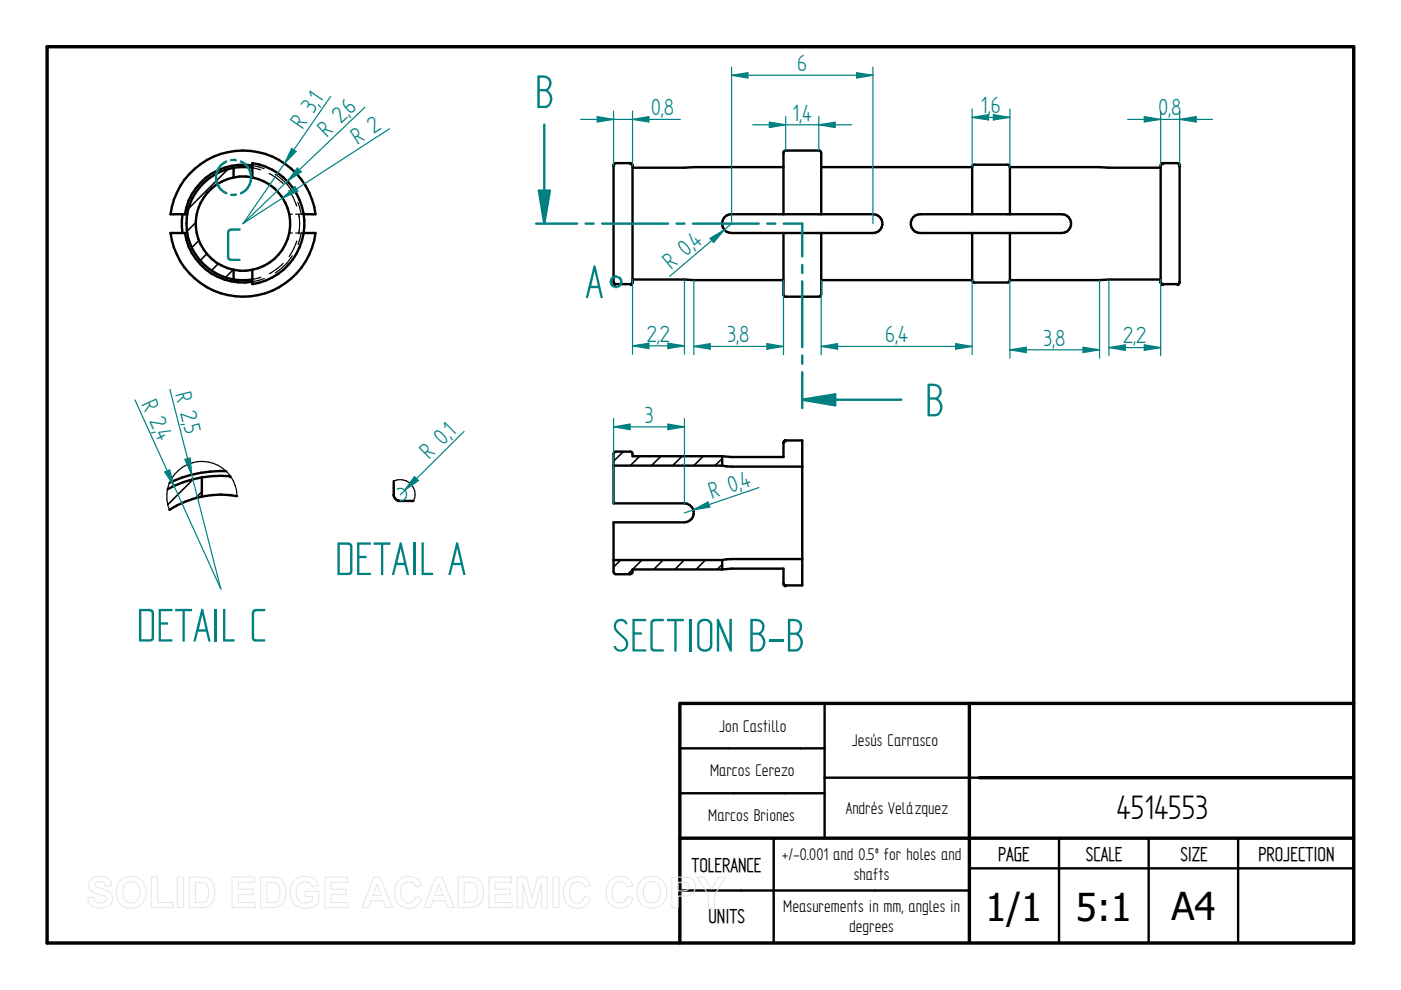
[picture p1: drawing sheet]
<svg xmlns="http://www.w3.org/2000/svg" width="297mm" height="210mm" viewBox="0 0 297 210" stroke-linecap="round" stroke-linejoin="round" font-family="sans-serif">
<path d="M10 9.9h277v190h-277zM205.5 149.1v50.5M287 149.1h-142.9v50.8M144.1 177.7h142.9M207.6 164.9h79.4" fill="none" stroke="#000" stroke-width=".72"/>
<g fill="none" stroke="#000" stroke-width=".51">
<path d="M130.1 35.1v24.6M130.1 34.8v.2M130.3 34.7l-.1 .1M130.6 34.6l-.3 .1M130.6 34.6h3M133.7 34.6l.3 .2M134.1 34.9v.2M134.1 35.1v24.6M166.1 35.4l-32 .2M174.1 35.4h32M206.1 35.4v10M206.1 35.4l.2-.4 .3-.1h7l.3 .1 .2 .4"/>
<path d="M214.1 35.4v10M214.1 35.4h19M233.1 35.4l2 .2h11M246.2 34.8l-.1 .3v24.6M246.4 34.6l-.2 .1M246.5 34.6h.1M246.6 34.6h3M249.6 34.6l.3 .1M249.9 34.7l.2 .3M250.1 35.1v24.7l-.2 .3M130.1 59.8l.1 .2M134.1 59.8l-.3 .4"/>
<path d="M134.1 59.3l32 .1M153.6 46.1l.4-.4 1.1-.3h30a1.99 1.99 0 0 1 2 2 1.99 1.99 0 0 1-2 2h-30a2 2 0 0 1-1.8-1.2 2 2 0 0 1 .3-2.1zM166.1 45.4l.1-13.2 .4-.3h7l.3 .1 .2 .4v13M174.1 49.4v13l-.2 .5h-.3h-7l-.4-.2-.1-13.3M174.1 59.4h32M193.6 46.1l.4-.4 1.1-.3h30a1.99 1.99 0 0 1 2 2 1.99 1.99 0 0 1-2 2h-30a2 2 0 0 1-1.8-1.2 2 2 0 0 1 .3-2.1zM206.1 59.4l.2 .5h.3h7h.3l.2-.5M206.1 49.4v10M214.1 49.4v10M214.1 59.4h19M246.1 59.3h-11l-2 .1M246.1 59.8l.1 .3"/>
<path d="M130.2 60.1l.1 .1M130.4 60.2h3.3M246.3 60.2h.1M246.4 60.2h.1M246.6 60.2h3M249.9 60.2h-.2M144.1 158.7h30.7M174.8 149.1v28.6M144.1 168.2h30.7M164 177.7v22.2M207.6 164.9h-32.8M224.5 177.7v22.2"/>
<path d="M243.5 177.7v22.2M262.5 177.7v22.2M144.1 188.8h61.4M205.5 184.1h81.5"/>
</g>
<g fill="#000">
<circle cx="130.1" cy="35.1" r=".25"/>
<circle cx="130.3" cy="34.7" r=".25"/>
<circle cx="133.6" cy="34.6" r=".25"/>
<circle cx="134" cy="34.8" r=".25"/>
<circle cx="134.1" cy="35.1" r=".25"/>
<circle cx="246.2" cy="34.7" r=".25"/>
<circle cx="246.6" cy="34.6" r=".25"/>
<circle cx="249.9" cy="34.7" r=".25"/>
<circle cx="250.1" cy="35.1" r=".25"/>
<circle cx="134.1" cy="59.7" r=".25"/>
<circle cx="134.1" cy="59.8" r=".25"/>
<circle cx="246.1" cy="59.7" r=".25"/>
<circle cx="246.1" cy="59.8" r=".25"/>
<circle cx="130.2" cy="60.1" r=".25"/>
<circle cx="130.3" cy="60.2" r=".25"/>
<circle cx="130.4" cy="60.2" r=".25"/>
<circle cx="133.8" cy="60.2" r=".25"/>
<circle cx="246.2" cy="60.1" r=".25"/>
<circle cx="246.4" cy="60.2" r=".25"/>
<circle cx="246.5" cy="60.2" r=".25"/>
<circle cx="249.6" cy="60.2" r=".25"/>
<circle cx="249.7" cy="60.2" r=".25"/>
<circle cx="249.9" cy="60.2" r=".25"/>
</g>
<path d="M166.6 24.7v7.2M173.6 26.5l3.5-.6v1.2zM173.6 24.7v7.2" fill="none" stroke="#008080" stroke-width=".25"/>
<path d="M173.6 26.5l3.5-.6v1.2z" fill="#008080"/>
<path d="M163.1 25.9l3.5 .6-3.5 .6z" fill="none" stroke="#008080" stroke-width=".25"/>
<path d="M163.1 25.9l3.5 .6-3.5 .6z" fill="#008080"/>
<path d="M159.6 26.5h21M134.1 59.3v15.8M145.1 59.3v15.8M141.6 72.8l3.5 .5-3.5 .6z" fill="none" stroke="#008080" stroke-width=".25"/>
<path d="M141.6 72.8l3.5 .5-3.5 .6z" fill="#008080"/>
<path d="M134.1 73.3l3.5-.5v1.1z" fill="none" stroke="#008080" stroke-width=".25"/>
<path d="M134.1 73.3l3.5-.5v1.1z" fill="#008080"/>
<path d="M147.1 59.4v15.8M166.1 59.4v15.8M134.1 73.3h11M147.1 73.4l3.5-.5v1.1z" fill="none" stroke="#008080" stroke-width=".25"/>
<path d="M147.1 73.4l3.5-.5v1.1z" fill="#008080"/>
<path d="M162.6 72.9l3.5 .5-3.5 .6z" fill="none" stroke="#008080" stroke-width=".25"/>
<path d="M162.6 72.9l3.5 .5-3.5 .6z" fill="#008080"/>
<path d="M174.1 59.4v15.8M206.1 59.4v15.8M147.1 73.4h19M174.1 73.4l3.5-.5v1.1z" fill="none" stroke="#008080" stroke-width=".25"/>
<path d="M174.1 73.4l3.5-.5v1.1z" fill="#008080"/>
<path d="M202.6 72.9l3.5 .5-3.5 .6z" fill="none" stroke="#008080" stroke-width=".25"/>
<path d="M202.6 72.9l3.5 .5-3.5 .6z" fill="#008080"/>
<path d="M214.1 59.4v16.5M233.1 59.4v16.5M174.1 73.4h32M214.1 74.2l3.5-.6v1.2z" fill="none" stroke="#008080" stroke-width=".25"/>
<path d="M214.1 74.2l3.5-.6v1.2z" fill="#008080"/>
<path d="M229.6 73.6l3.5 .6-3.5 .6z" fill="none" stroke="#008080" stroke-width=".25"/>
<path d="M229.6 73.6l3.5 .6-3.5 .6z" fill="#008080"/>
<path d="M235.1 59.3v16.1M246.1 59.3v16.1M214.1 74.2h19M235.1 73.7l3.5-.6v1.2z" fill="none" stroke="#008080" stroke-width=".25"/>
<path d="M235.1 73.7l3.5-.6v1.2z" fill="#008080"/>
<path d="M242.6 73.1l3.5 .6-3.5 .6z" fill="none" stroke="#008080" stroke-width=".25"/>
<path d="M242.6 73.1l3.5 .6-3.5 .6z" fill="#008080"/>
<path d="M150.5 50.5l3.1-1.8-2.3 2.7zM155.1 47.4l-13.1 11.2M235.1 73.7h11" fill="none" stroke="#008080" stroke-width=".25"/>
<path d="M150.5 50.5l3.1-1.8-2.3 2.7z" fill="#008080"/>
<path d="M155.1 16l3.5-.6v1.2zM155.1 14.2v33.2M185.1 14.2v33.2" fill="none" stroke="#008080" stroke-width=".25"/>
<path d="M155.1 16l3.5-.6v1.2z" fill="#008080"/>
<path d="M181.6 15.4l3.5 .6-3.5 .6z" fill="none" stroke="#008080" stroke-width=".25"/>
<path d="M181.6 15.4l3.5 .6-3.5 .6z" fill="#008080"/>
<path d="M155.1 16h30M126.6 24.7l3.5 .6-3.5 .6zM130.1 23.5v11.6M134.1 23.5v11.6" fill="none" stroke="#008080" stroke-width=".25"/>
<path d="M126.6 24.7l3.5 .6-3.5 .6z" fill="#008080"/>
<path d="M134.1 25.3l3.5-.6v1.2z" fill="none" stroke="#008080" stroke-width=".25"/>
<path d="M134.1 25.3l3.5-.6v1.2z" fill="#008080"/>
<path d="M123.1 25.3h21.1M206.1 24.9l3.5-.6v1.1zM206.1 23.1v12.3M214.1 23.1v12.3" fill="none" stroke="#008080" stroke-width=".25"/>
<path d="M206.1 24.9l3.5-.6v1.1z" fill="#008080"/>
<path d="M210.6 24.3l3.5 .6-3.5 .5z" fill="none" stroke="#008080" stroke-width=".25"/>
<path d="M210.6 24.3l3.5 .6-3.5 .5z" fill="#008080"/>
<path d="M206.1 24.9h8M242.6 24.7l3.5 .6-3.5 .6zM246.1 23.5v11.6M250.1 23.5v11.6" fill="none" stroke="#008080" stroke-width=".25"/>
<path d="M242.6 24.7l3.5 .6-3.5 .6z" fill="#008080"/>
<path d="M250.1 25.3l3.5-.6v1.2z" fill="none" stroke="#008080" stroke-width=".25"/>
<path d="M250.1 25.3l3.5-.6v1.2z" fill="#008080"/>
<path d="M61.8 31.5l1 .6-2.5 2.6zM70.1 20.4l-18.6 27M239.1 25.3h18" fill="none" stroke="#008080" stroke-width=".25"/>
<path d="M48.3 35.9l-8.3 8.3M41.5 47.2l-1.9 1.9M42.2 51l-1.5 1.5M43.9 53.8l-1.4 1.4M46.3 55.9l-1.5 1.5M49.4 57.2l-1.6 1.6" fill="none" stroke="#000" stroke-width=".34"/>
<g fill="none" stroke="#000" stroke-width=".51">
<path d="M49.5 37.6a10 10 0 0 0-8 9.8 10 10 0 0 0 8 9.8M49.5 35.6v2M49.5 35.6a12 12 0 0 0-10 11.8 12 12 0 0 0 10 11.9M53.5 35.6l-1.3-.2-2.7 .2M53.5 37.6v-3a13 13 0 0 1 11 12.8 13 13 0 0 1-11 12.8v-3M53.5 37.6a10 10 0 0 1 8 9.8 10 10 0 0 1-8 9.8M53.5 37.6l-1.3-.2h-1.4l-1.3 .2M53.5 35.1a12.4 12.4 0 0 0-14.3 10.3M38.7 45.4l-.1 1.3 .1 2.7M39.2 49.4a12.4 12.4 0 0 0 14.3 10.3M39.7 49.4h-3.6a15.5 15.5 0 0 0 15.4 13.5 15.5 15.5 0 0 0 15.4-13.5h-2.5M39.7 45.4h-3.6a15.5 15.5 0 0 1 15.4-13.5 15.5 15.5 0 0 1 15.4 13.5h-2.5"/>
<path d="M49.5 57.2v2.1M49.5 57.2l1.3 .2h1.4l1.3-.2M53.5 59.3l-2.7 .1-1.3-.1"/>
</g>
<g fill="none" stroke="#000" stroke-width=".25">
<path d="M49.5 35.6h.2M50.2 35.5h-.2M53.3 35.6h.1M53.4 35.6l1.9 .4M53.5 35.1l2.5 .7M57.1 36.8l1.5 1 1.4 1.1M58.3 37a12 12 0 0 1 3.7 3.6M39.6 45.8v.3M39.7 49.1h.1M39.7 49.3v.1M39.7 45.4v.2M49.5 59.3h.1"/>
<path d="M49.8 59.3h.1M53.1 59.3l-.2 .1M55.3 58.8l-2 .5M56 59.1l-2.5 .6M60 55.8l-1.4 1.3-1.5 .9M61.3 40.4a10.5 10.5 0 0 1 1.6 3.3M61.3 49.4h.7M61.3 45.4h.7M62 54.2a10.7 10.7 0 0 1-3.6 3.7M62.7 49.4h.8M62.7 45.4h.8M62.9 51.1l-.7 1.7-.9 1.6"/>
<path d="M63.2 42.9l.7 2.5M63.4 49.4h.1M63.4 45.6a10.1 10.1 0 0 1 0 3.6v-.1M63.4 45.4v.2M63.4 45.9l.1 .2M63.7 49.4h.3M63.8 45.4h.2M63.9 49.4l-.7 2.5M64.2 49.4h.2M64.3 45.4h.1"/>
</g>
<path d="M61.8 31.5l1 .6-2.5 2.6z" fill="#008080"/>
<path d="M63.1 35.6l.8 .8-3 2zM77.4 22.7l-25.9 24.7" fill="none" stroke="#008080" stroke-width=".25"/>
<path d="M63.1 35.6l.8 .8-3 2z" fill="#008080"/>
<path d="M82.6 27.3l-31.1 20.1M59.9 42l2.6-2.4 .7 1z" fill="none" stroke="#008080" stroke-width=".25"/>
<path d="M59.9 42l2.6-2.4 .7 1z" fill="#008080"/>
<path d="M130.1 58.8a1.11 1.11 0 0 0-.6 1 1.11 1.11 0 0 0 .6 .9M130.5 58.7h.2M131.1 58.8a1.08 1.08 0 0 1 .6 .9 1.08 1.08 0 0 1-.6 1M130.5 60.8h.3" fill="none" stroke="#008080" stroke-width=".51"/>
<path d="M83.5 104.9a1.39 1.39 0 0 0 1.2 1.3h3M83.5 102v2.8" fill="none" stroke="#000" stroke-width=".51"/>
<circle cx="83.5" cy="104.9" r=".25" fill="#000"/>
<path d="M83.5 102a3.1 3.1 0 0 1 3.6 .6 3.1 3.1 0 0 1 .6 3.6" fill="none" stroke="#000" stroke-width=".25"/>
<path d="M98.4 91.5l-13.5 13.4M84.2 103.7a1.33 1.33 0 0 1 1.9 .8 1.33 1.33 0 0 1-1.2 1.7M87.9 101l.8 .9-2.9 2z" fill="none" stroke="#008080" stroke-width=".25"/>
<path d="M87.9 101l.8 .9-2.9 2z" fill="#008080"/>
<path d="M48 34.2a3.7 3.7 0 0 0-2.2 3.4 3.7 3.7 0 0 0 2.2 3.4M50 34h-1M51.1 34.2a3.7 3.7 0 0 1 2.2 3.4 3.7 3.7 0 0 1-2.2 3.4M50 41.3h-1" fill="none" stroke="#008080" stroke-width=".51"/>
<path d="M41 101.6l-5.4 5.4M42.8 104.3l-1.4 1.3" fill="none" stroke="#000" stroke-width=".34"/>
<path d="M48 99.9a25 25 0 0 0-12 2.5M42.8 101.2v4.1M42.8 105.3a19.9 19.9 0 0 0-6.9 2.8M42.8 101.2a22.7 22.7 0 0 0-7.2 2.5M48.8 101h-4l-2 .2M50.2 105.2a18.5 18.5 0 0 0-7.4 .1" fill="none" stroke="#000" stroke-width=".51"/>
<circle cx="48.8" cy="101" r=".25" fill="#000"/>
<path d="M43.2 101.2h-.4M44.1 101l-.4 .1M50.2 105.2a7.5 7.5 0 0 0-8.9-7.2 7.5 7.5 0 0 0-5.4 10.1" fill="none" stroke="#000" stroke-width=".25"/>
<path d="M28.6 84.8l18.2 40.1M34.9 100.1l1.1-.5 .9 3.4z" fill="none" stroke="#008080" stroke-width=".25"/>
<path d="M34.9 100.1l1.1-.5 .9 3.4z" fill="#008080"/>
<path d="M36 82.5l10.8 42.4M39.2 97.4l1.1-.3 .3 3.6z" fill="none" stroke="#008080" stroke-width=".25"/>
<path d="M39.2 97.4l1.1-.3 .3 3.6z" fill="#008080"/>
<path d="M115.4 26.4v21h7M124.2 47.4h1.7M127.7 47.4h13.9M143.4 47.4h1.7M146.9 47.4h14M162.7 47.4h1.7M166.2 47.4h3.9v7M170.1 56.2v1.7M170.1 59.6v14M170.1 75.4v1.7M170.1 78.9v5.9" fill="none" stroke="#008080" stroke-width=".51"/>
<path d="M114.3 40.4h2.3l-1.2 7z" fill="#008080"/>
<path d="M114.3 40.4h2.3l-1.2 7zM170.1 84.8h21" fill="none" stroke="#008080" stroke-width=".51"/>
<path d="M170.1 84.8l7-1.2v2.3z" fill="#008080"/>
<path d="M113.7 47.4h1.7M170.1 84.8l7-1.2v2.3zM170.1 84.8v1.7" fill="none" stroke="#008080" stroke-width=".51"/>
<path d="M132.2 95.8l-2.1 2M135.6 96.7l-2 2M140.1 96.7l-2 2M144.6 96.7l-2 2M149.1 96.7l-2 2M153.1 97.2l-1.5 1.5M131.6 118.7l-1.5 1.5M136.1 118.7l-3 3.1M140.6 118.7l-2 2M145.1 118.7l-2 2M149.6 118.7l-2 2M153.1 119.7l-1 1" fill="none" stroke="#000" stroke-width=".34"/>
<g fill="none" stroke="#000" stroke-width=".51">
<path d="M130.1 98.7h23M153.1 96.7v2M153.1 96.7h-19v-.5l-.2-.4h-3.3l-.4 .2-.1 10.7h15a2.01 2.01 0 0 1 2 2 2.01 2.01 0 0 1-2 2h-15l.1 10.8 .4 .3h3l.4-.3 .1-.8h19M153.1 98.7l2 .2h15M166.1 93.8v3.1h-11l-2-.2M166.2 93.5l-.1 .3M166.3 93.5l3.8-.1v30.7h-3.5M130.1 118.7h23M153.1 118.7v2M170.1 118.5h-15l-2 .2M153.1 120.7l2-.1h11v3M166.1 123.7l.1 .1"/>
<path d="M166.2 123.9l.1 .1M166.4 124.1h.1"/>
</g>
<g fill="#000">
<circle cx="166.1" cy="93.8" r=".25"/>
<circle cx="166.3" cy="93.5" r=".25"/>
<circle cx="166.6" cy="93.4" r=".25"/>
<circle cx="166.2" cy="123.8" r=".25"/>
<circle cx="166.3" cy="124" r=".25"/>
<circle cx="166.5" cy="124.1" r=".25"/>
</g>
<path d="M147 108.1l3.1-1.7 .4 1.1zM160.9 103.4l-15.8 5.4" fill="none" stroke="#008080" stroke-width=".25"/>
<path d="M147 108.1l3.1-1.7 .4 1.1z" fill="#008080"/>
<path d="M130.1 88.7v18M141.6 89.9l3.5 .6-3.5 .6zM145.1 88.7v18" fill="none" stroke="#008080" stroke-width=".25"/>
<path d="M141.6 89.9l3.5 .6-3.5 .6z" fill="#008080"/>
<path d="M130.1 90.5l3.5-.6v1.2z" fill="none" stroke="#008080" stroke-width=".25"/>
<path d="M130.1 90.5l3.5-.6v1.2z" fill="#008080"/>
<path d="M130.1 90.5h15" fill="none" stroke="#008080" stroke-width=".25"/>
<g fill="none" stroke="#e6e6e6" stroke-width=".21">
<path d="M19.3 186.5a3.1 3.1 0 0 1 4 .2l.4 1.1-1.3 .1a1.28 1.28 0 0 0-1-1 1.28 1.28 0 0 0-1.3 .5v.4a5.6 5.6 0 0 0 2.5 .9 1.98 1.98 0 0 1 1.2 2.4 1.98 1.98 0 0 1-2.2 1.5 2.48 2.48 0 0 1-3-2.2l1.2-.2a1.44 1.44 0 0 0 1.3 1.3 1.44 1.44 0 0 0 1.5-.9 1.18 1.18 0 0 0-1.4-.9 2.36 2.36 0 0 1-2.4-2l.1-.7zM25.8 186.5a3.3 3.3 0 0 1 3.9-.1 3.3 3.3 0 0 1 1.2 3.8 3.2 3.2 0 0 1-3.8 2.3 3.2 3.2 0 0 1-2.4-3.8 3 3 0 0 1 1.1-2.2zM26.5 187.5a1.87 1.87 0 0 1 2.2-.4 1.87 1.87 0 0 1 1 2.1 1.87 1.87 0 0 1-1.8 2.3 1.87 1.87 0 0 1-1.9-2.3l.1-.8zM32.1 186h1.3v5.3h3.3v1.1h-4.6zM37.6 186h1.3v6.4h-1.3zM40.1 186h2.4a2.79 2.79 0 0 1 3 3.3 2.79 2.79 0 0 1-2.9 3.1h-2.5zM41.4 187.1a2.64 2.64 0 0 1 2.5 .5 3.3 3.3 0 0 1-.3 3.5l-.8 .2h-1.4zM49.2 186h4.8v1.1h-3.5v1.4h3.2v1.1h-3.2v1.7h3.6v1.1h-4.9zM55.2 186h2.4a2.79 2.79 0 0 1 3.1 3.3 2.79 2.79 0 0 1-3 3.1h-2.5zM56.6 187.1a2.64 2.64 0 0 1 2.4 .5 3.3 3.3 0 0 1-.3 3.5l-.8 .2h-1.3zM62.3 186.8a3.6 3.6 0 0 1 4.6-.2l.6 1.1-1.3 .3a1.8 1.8 0 0 0-2.2-1 1.8 1.8 0 0 0-1.2 2.1 2.01 2.01 0 0 0 1.1 2.2 2.01 2.01 0 0 0 2.3-.4v-.8h-1.5v-1.1h2.9v2.6a3.8 3.8 0 0 1-5.5-.3 4 4 0 0 1 .2-4.5zM68.9 186h4.8v1.1h-3.5v1.4h3.2v1.1h-3.2v1.7h3.6v1.1h-4.9z"/>
<path d="M79.2 186h1.4l2.6 6.4h-1.4l-.6-1.4h-2.5l-.6 1.4h-1.4zM79.9 187.5l.9 2.4h-1.7zM84.5 186.7a2.87 2.87 0 0 1 4.9 1l-1.3 .3a1.6 1.6 0 0 0-1.8-1 1.6 1.6 0 0 0-1.3 1.7 2.19 2.19 0 0 0 1.3 2.7 1.55 1.55 0 0 0 1.9-1.3l1.2 .4a2.93 2.93 0 0 1-3.4 2 2.93 2.93 0 0 1-2.3-3.3v-.6a3.2 3.2 0 0 1 .8-1.9zM92.3 186h1.4l2.6 6.4h-1.4l-.5-1.4h-2.6l-.5 1.4h-1.4zM93 187.5l.9 2.4h-1.7zM97.1 186h2.4a2.79 2.79 0 0 1 3 3.3 2.79 2.79 0 0 1-2.9 3.1h-2.5zM98.4 187.1a2.64 2.64 0 0 1 2.4 .5 3.3 3.3 0 0 1-.2 3.5l-.9 .2h-1.3zM103.7 186h4.8v1.1h-3.5v1.4h3.2v1.1h-3.2v1.7h3.6v1.1h-4.9zM109.6 186h2l1.2 4.4 1.2-4.4h2v6.4h-1.2v-5.1l-1.4 5.1h-1.2l-1.3-5.1v5.1h-1.3zM117.2 186h1.3v6.4h-1.3zM120.3 186.7a2.87 2.87 0 0 1 4.8 1l-1.2 .3a1.6 1.6 0 0 0-1.9-1 1.6 1.6 0 0 0-1.2 1.7 2.19 2.19 0 0 0 1.3 2.7 1.55 1.55 0 0 0 1.8-1.3l1.3 .4a2.93 2.93 0 0 1-3.5 2 2.93 2.93 0 0 1-2.2-3.3v-.6a3.2 3.2 0 0 1 .8-1.9zM129.3 186.7a2.87 2.87 0 0 1 4.9 1l-1.2 .3a1.6 1.6 0 0 0-1.9-1 1.6 1.6 0 0 0-1.3 1.7 2.19 2.19 0 0 0 1.3 2.7 1.55 1.55 0 0 0 1.9-1.3l1.2 .4a2.93 2.93 0 0 1-3.4 2 2.93 2.93 0 0 1-2.3-3.3l.1-.6a3.2 3.2 0 0 1 .7-1.9z"/>
<path d="M136.2 186.5a3.3 3.3 0 0 1 3.9-.1 3.3 3.3 0 0 1 1.1 3.8 3.2 3.2 0 0 1-3.7 2.3 3.2 3.2 0 0 1-2.4-3.8 3 3 0 0 1 1.1-2.2zM136.9 187.5a1.87 1.87 0 0 1 2.2-.4 1.87 1.87 0 0 1 .9 2.1 1.87 1.87 0 0 1-1.8 2.3 1.87 1.87 0 0 1-1.8-2.3l.1-.8zM142.4 186h2.1a2.5 2.5 0 0 1 2.7 1 2.08 2.08 0 0 1-.1 2.2 2.08 2.08 0 0 1-2.1 .8h-1.2v2.4h-1.4zM143.8 187.1h.6a1.28 1.28 0 0 1 1.7 .9 1.22 1.22 0 0 1-1.6 .9h-.7zM147.8 186h1.5l1.6 2.5 1.4-2.5h1.6l-2.4 3.7v2.7h-1.3v-2.7z"/>
</g>
<g font-size="11.3" fill="#008080">
<text x="113.4" y="22.9">B</text>
<text x="47.6" y="55.3">C</text>
<text x="124.1" y="63.2">A</text>
<text x="196.1" y="88.3">B</text>
<text x="71" y="121.9">DETAIL A</text>
<text x="29" y="136">DETAIL C</text>
<text x="129.7" y="138.1">SECTION B-B</text>
</g>
<g font-size="8.1">
<text x="236.7" y="173.7">4514553</text>
<text x="208.9" y="195.3">1/1</text>
<text x="228.1" y="195.3">5:1</text>
<text x="248.4" y="195.1">A4</text>
</g>
<g font-size="5.6" fill="#008080">
<text x="169" y="15.1">6</text>
<text x="67.9" y="22.1" transform="rotate(-55 67.9 22.1)">1</text>
<text x="64.1" y="27.6" transform="rotate(-55 64.1 27.6)">R 3,</text>
<text x="69.3" y="29.2" transform="rotate(-44 69.3 29.2)">R 2,</text>
<text x="74.3" y="24.4" transform="rotate(-44 74.3 24.4)">6</text>
<text x="138" y="24.4">0,8</text>
<text x="168" y="25.6">1,4</text>
<text x="208" y="24">1,6</text>
<text x="245.6" y="24.4">0,8</text>
<text x="75.8" y="30.6" transform="rotate(-33 75.8 30.6)">R 2</text>
<text x="147.6" y="52.7" transform="rotate(-40 147.6 52.7)">4</text>
<text x="142.3" y="57.1" transform="rotate(-40 142.3 57.1)">R 0,</text>
<text x="137.1" y="72.5">2,2</text>
<text x="154.3" y="72.6">3,8</text>
<text x="187.7" y="72.6">6,4</text>
<text x="221.3" y="73.3">3,8</text>
<text x="238.1" y="72.8">2,2</text>
<text x="37.2" y="83.5" transform="rotate(76 37.2 83.5)">R 2,</text>
<text x="29.9" y="85.6" transform="rotate(66 29.9 85.6)">R 2,</text>
<text x="136.7" y="89.6">3</text>
<text x="32.8" y="91.9" transform="rotate(66 32.8 91.9)">4</text>
<text x="38.9" y="90.3" transform="rotate(76 38.9 90.3)">5</text>
<text x="95.9" y="92.7" transform="rotate(-45 95.9 92.7)">1</text>
<text x="91" y="97.5" transform="rotate(-45 91 97.5)">R 0,</text>
<text x="151" y="105.8" transform="rotate(-19 151 105.8)">R 0,</text>
<text x="157.5" y="103.6" transform="rotate(-19 157.5 103.6)">4</text>
</g>
<g font-size="4.8">
<text x="146.6" y="184.8">TOLERANCE</text>
<text x="211.6" y="182.5">PAGE</text>
<text x="230.2" y="182.5">SCALE</text>
<text x="250.3" y="182.5">SIZE</text>
<text x="266.8" y="182.5">PROJECTION</text>
<text x="150.2" y="195.8">UNITS</text>
</g>
<g font-size="4.1">
<text x="152.5" y="155.1">Jon Castillo</text>
<text x="180.6" y="158.2">Jesús Carrasco</text>
<text x="150.5" y="164.5">Marcos Cerezo</text>
<text x="179.3" y="172.6">Andrés Velázquez</text>
<text x="150.2" y="174.1">Marcos Briones</text>
<text x="165.8" y="182.4">+/-0.001 and 0.5º for holes and</text>
<text x="181" y="186.6">shafts</text>
<text x="166.1" y="193.5">Measurements in mm, angles in</text>
<text x="180" y="197.6">degrees</text>
</g>
</svg>
